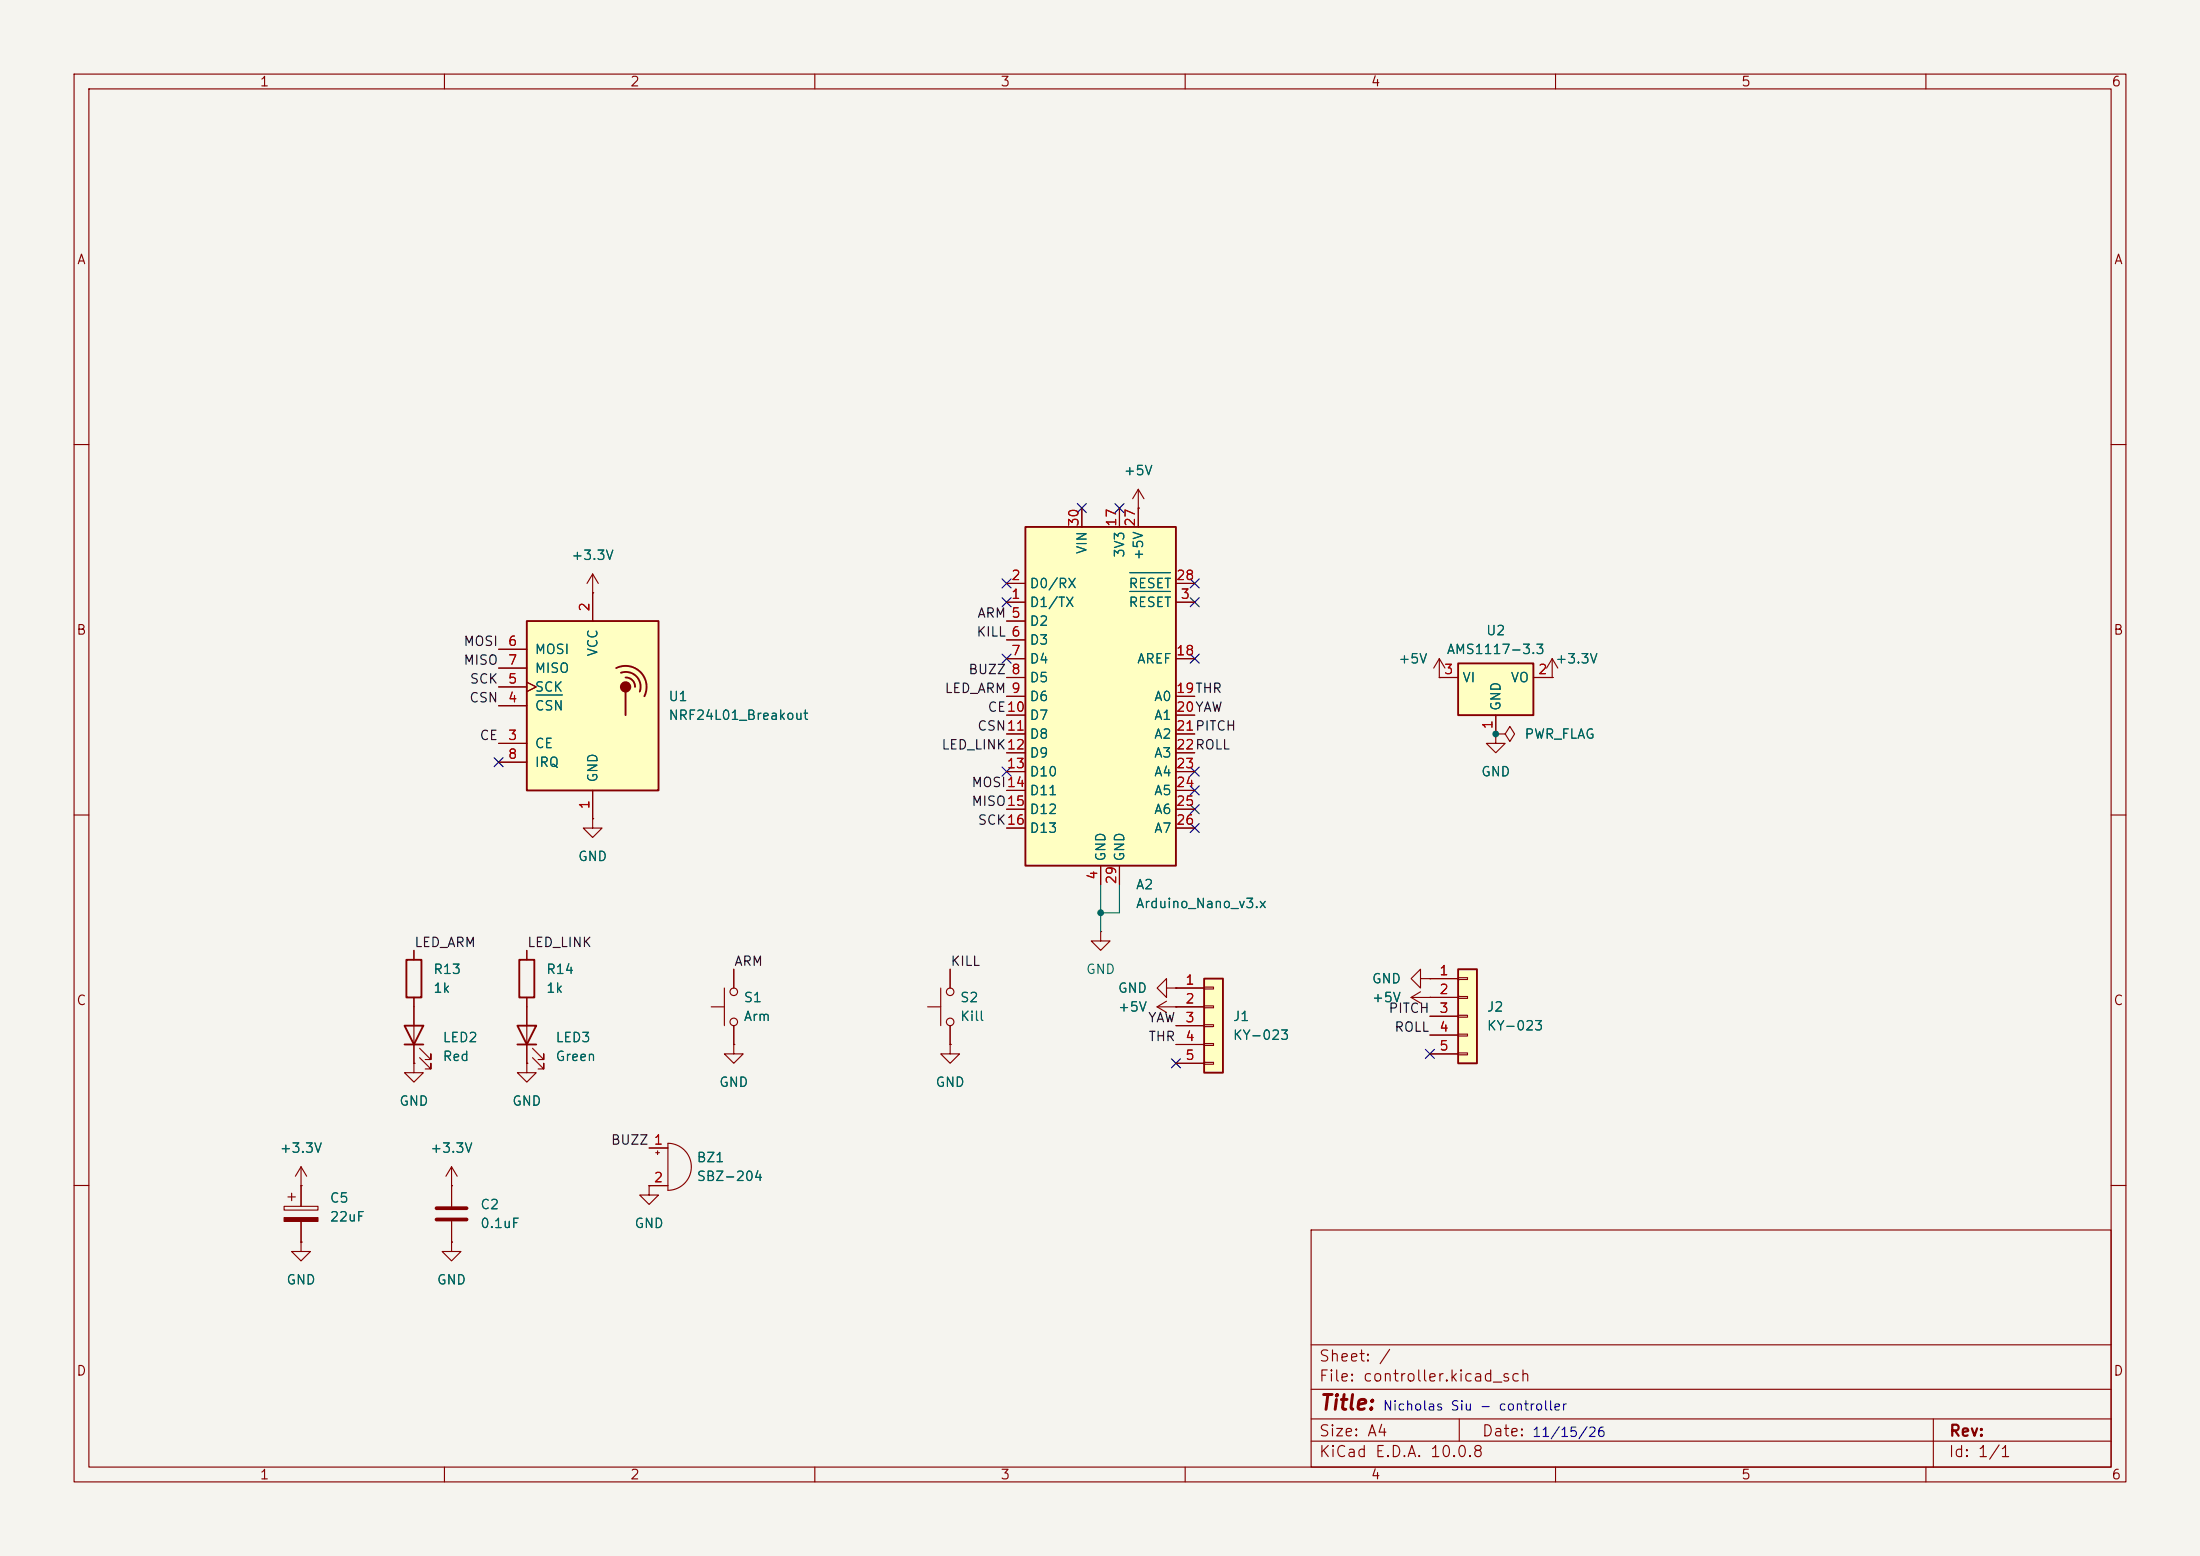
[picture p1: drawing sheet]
<svg xmlns="http://www.w3.org/2000/svg" width="297mm" height="210mm" viewBox="0 0 297 210" stroke-linecap="round" stroke-linejoin="round" font-family="sans-serif">
<path d="M0 0h297v210h-297z" fill="#f5f4ef" stroke="#f5f4ef" stroke-width=".14"/>
<g fill="none" stroke="#840000" stroke-width=".15">
<path d="M10 10h277v190h-277zM12 12h273v186h-273zM60 10v2M110 10v2M160 10v2M210 10v2M260 10v2M10 60h2M80 77.5l-.8 1.2M80 77.5l.8 1.2M80 77.5v2.5M285 60h2"/>
<path d="M80 80h.1M194.3 91.4h.1M194.3 88.9l-.8 1.3M194.3 88.9l.8 1.3M194.3 88.9v2.5M10 110h2M285 110h2M96 135.9h1.8M97.8 133.4v5M99.1 130.8v2.6M99.1 138.4v2.6M87.6 154.9h2.6"/>
<path d="M88.5 155.6h.5M88.8 155.3v.5M90.2 154.3a3.2 3.2 0 0 1 3.1 3.2 3.2 3.2 0 0 1-3.1 3.2zM99.1 141v1.2h1.2l-1.2 1.3-1.3-1.3h1.3M99.1 141h.1M10 160h2M87.6 160v1.3h1.3l-1.3 1.3-1.2-1.3h1.2M87.6 160h.1M87.6 160h2.6M177 166h108v32h-108zM285 160h2M60 198v2"/>
<path d="M110 198v2M160 198v2M177 194.5h108M177 191.5h108M177 187.5h108M177 181.5h108M197 191.5v3M210 198v2M260 198v2M261 191.5v6.5"/>
<circle cx="99.1" cy="137.9" r=".51"/>
<circle cx="99.1" cy="133.9" r=".51"/>
</g>
<path d="M196.8 89.5h10.2v7h-10.2z" fill="#ffffc2"/>
<path d="M196.8 89.5h10.2v7h-10.2zM54.9 129.5h2v5.1h-2zM70.1 129.5h2v5.1h-2z" fill="none" stroke="#840000" stroke-width=".25"/>
<g fill="none" stroke="#840000" stroke-width=".15">
<path d="M194.3 91.4h2.5M201.9 99.1v1.2h1.3l-1.3 1.3-1.2-1.3h1.2M201.9 99.1h.1M201.9 99.1h1.3l.6-1.1 .7 1.1-.7 1-.6-1M201.9 96.5v2.6M207 91.4h2.5M55.9 128.3v1.2M55.9 134.6v1.3M71.1 128.3v1.2M71.1 134.6v1.3M190.5 134.6l1.3 .8M190.5 134.6h2.5"/>
<path d="M191.8 132.1v-1.3l-1.3 1.3 1.3 1.3v-1.3h1.2M191.8 133.9l-1.3 .7M193 134.6h.1M193 132.1h.1M40.6 157.5v5.3M40.6 157.5l-.7 1.3M40.6 157.5l.8 1.3M61 157.5v5.3M61 157.5l-.8 1.3M61 157.5l.7 1.3M71.1 143.5v1.3h1.3l-1.3 1.3-1.3-1.3h1.3M71.1 143.5h.1"/>
<path d="M38.4 162.8h4.5v.5h-4.5zM38.9 161.5h1M39.4 161v1.1M40.6 167.6v1.3h1.3l-1.3 1.3-1.2-1.3h1.2M40.6 167.6h.1M40.6 160h.1M40.6 164.8v2.8M61 167.6v1.3h1.2l-1.2 1.3-1.3-1.3h1.3M61 167.6h.1M61 160h.1M61 164.8v2.8"/>
</g>
<path d="M58.9 163.1h4.1M58.9 164.6h4.1" fill="none" stroke="#840000" stroke-width=".51"/>
<path d="M38.4 164.3h4.5v.5h-4.5z" fill="#840000" stroke="#840000" stroke-width=".15"/>
<path d="M196.8 130.8h2.6v12.7h-2.6z" fill="#ffffc2"/>
<path d="M196.8 130.8h2.6v12.7h-2.6z" fill="none" stroke="#840000" stroke-width=".25"/>
<path d="M193 132.1h3.8M193 134.6h3.8M193 137.2h3.8M193 139.7h3.8M196.8 132h1.3v.2h-1.3zM196.8 134.5h1.3v.2h-1.3zM196.8 137h1.3v.3h-1.3zM196.8 139.6h1.3v.2h-1.3zM55.9 143.5v1.3h1.2l-1.2 1.3-1.3-1.3h1.3M55.9 143.5h.1M193 142.2h3.8M196.8 142.1h1.3v.3h-1.3z" fill="none" stroke="#840000" stroke-width=".15"/>
<path d="M162.6 132.1h2.5v12.7h-2.5z" fill="#ffffc2"/>
<path d="M54.6 138.4h2.5l-1.2 2.6zM69.8 138.4h2.6l-1.3 2.6zM162.6 132.1h2.5v12.7h-2.5zM54.6 141h2.5M69.8 141h2.6" fill="none" stroke="#840000" stroke-width=".25"/>
<g fill="none" stroke="#840000" stroke-width=".15">
<path d="M55.9 135.9v7.6M71.1 135.9v7.6M158.7 133.4h3.9M158.7 135.9h3.9M158.7 138.4h3.9M162.6 133.2h1.2v.3h-1.2zM162.6 135.8h1.2v.2h-1.2zM162.6 138.3h1.2v.3h-1.2zM56.6 142.7l1.6 1.6v-.8v.8h-.8M56.6 141.5l1.6 1.5v-.8v.8h-.8M71.9 142.7l1.5 1.6v-.8v.8h-.8M71.9 141.5l1.5 1.5v-.8v.8h-.8"/>
<path d="M158.7 141h3.9M158.7 143.5h3.9M162.6 140.8h1.2v.3h-1.2zM162.6 143.4h1.2v.2h-1.2z"/>
</g>
<path d="M138.4 71.1h20.3v45.7h-20.3z" fill="#ffffc2"/>
<path d="M138.4 71.1h20.3v45.7h-20.3z" fill="none" stroke="#840000" stroke-width=".25"/>
<g fill="none" stroke="#840000" stroke-width=".15">
<path d="M135.9 78.7h2.5M146 68.6v2.5M151.1 68.6v2.5M153.7 68.6h.1M153.7 66v5.1M153.7 66l-.8 1.3M153.7 66l.7 1.3M158.7 78.7h2.6M135.9 81.3h2.5M135.9 83.8h2.5M135.9 86.4h2.5M135.9 88.9h2.5"/>
<path d="M135.9 91.4h2.5M135.9 94h2.5M135.9 96.5h2.5M135.9 99.1h2.5M158.7 81.3h2.6M158.7 88.9h2.6M158.7 94h2.6M158.7 96.5h2.6M158.7 99.1h2.6M80 110.5v1.3h1.3l-1.3 1.2-1.3-1.2h1.3M80 110.5h.1M135.9 101.6h2.5"/>
<path d="M135.9 104.1h2.5M135.9 106.7h2.5M135.9 109.2h2.5M135.9 111.8h2.5M148.6 116.8v2.6M151.1 116.8v2.6M158.7 101.6h2.6M158.7 104.1h2.6M158.7 106.7h2.6M158.7 109.2h2.6M158.7 111.8h2.6"/>
</g>
<path d="M152.5 79.8h5.5M152.5 77.3h5.5" fill="none" stroke="#006464" stroke-width=".15"/>
<path d="M71.1 83.8h17.8v22.9h-17.8z" fill="#ffffc2"/>
<path d="M71.1 83.8h17.8v22.9h-17.8zM83.2 90.2a2.84 2.84 0 0 1 3.3 .5 2.84 2.84 0 0 1 .5 3.3M83.8 90.8a1.99 1.99 0 0 1 2.1 .5 1.99 1.99 0 0 1 .5 2M84.5 91.4a1.23 1.23 0 0 1 1.2 1.3M84.5 93.3v3.2" fill="none" stroke="#840000" stroke-width=".25"/>
<circle cx="84.5" cy="92.7" r=".63" fill="#840000" stroke="#840000" stroke-width=".25"/>
<g fill="none" stroke="#840000" stroke-width=".15">
<path d="M135.9 78.7h2.5M146 68.6v2.5M151.1 68.6v2.5M153.7 68.6h.1M153.7 68.6v2.5M158.7 78.7h2.6M67.3 95.3h3.8M67.3 92.7h3.8M67.3 87.6h3.8M67.3 90.2h3.8M71.1 92.1l1.3 .6-1.3 .6M80 80h.1"/>
<path d="M80 80v3.8M135.9 81.3h2.5M135.9 83.8h2.5M135.9 86.4h2.5M135.9 88.9h2.5M135.9 91.4h2.5M135.9 94h2.5M135.9 96.5h2.5M135.9 99.1h2.5M158.7 81.3h2.6M158.7 88.9h2.6M158.7 94h2.6"/>
<path d="M158.7 96.5h2.6M158.7 99.1h2.6M194.3 91.4h.1M194.3 91.4h2.5M201.9 99.1h.1M201.9 96.5v2.6M207 91.4h2.5M209.5 91.4h.1M209.5 88.9l-.7 1.3M209.5 88.9l.8 1.3M209.5 88.9v2.5M67.3 100.3h3.8"/>
<path d="M67.3 102.9h3.8M80 110.5h.1M80 106.7v3.8M135.9 101.6h2.5M135.9 104.1h2.5M135.9 106.7h2.5M135.9 109.2h2.5M135.9 111.8h2.5M148.6 116.8v2.6M151.1 116.8v2.6M158.7 101.6h2.6M158.7 104.1h2.6"/>
<path d="M158.7 106.7h2.6M158.7 109.2h2.6M158.7 111.8h2.6M55.9 128.3v1.2M55.9 134.6v3.8M71.1 128.3v1.2M71.1 134.6v3.8M99.1 130.8v2.6M99.1 138.4v2.6M125.2 135.9h1.8M127 133.4v5M128.3 130.8v2.6"/>
<path d="M128.3 138.4v2.6M148.6 125.7v1.3h1.3l-1.3 1.3-1.3-1.3h1.3M148.6 125.7h.1M156.2 135.9l1.3 .8M156.2 135.9h6.4M157.5 133.4v-1.3l-1.3 1.3 1.3 1.2v-1.2h1.2M157.5 135.1l-1.3 .8M158.7 135.9h.1M158.7 133.4h.1M158.7 133.4h3.9M158.7 138.4h3.9M193 134.6h.1"/>
<path d="M193 132.1h.1M193 132.1h3.8M193 134.6h3.8M193 137.2h3.8M193 139.7h3.8M55.9 143.5h.1M55.9 141v2.5M71.1 143.5h.1M71.1 141v2.5M87.6 154.9h2.6M99.1 141h.1M128.3 141v1.2h1.2l-1.2 1.3-1.3-1.3h1.3"/>
<path d="M128.3 141h.1M158.7 141h3.9M158.7 143.5h3.9M193 142.2h3.8M40.6 167.6h.1M40.6 160h.1M40.6 160v2.8M40.6 164.8v2.8M61 167.6h.1M61 160h.1M61 160v2.8M61 164.8v2.8"/>
<path d="M87.6 160h.1M87.6 160h2.6"/>
<circle cx="128.3" cy="137.9" r=".51"/>
<circle cx="128.3" cy="133.9" r=".51"/>
</g>
<path d="M152.5 79.8h5.5M152.5 77.3h5.5M72.4 93.8h3.5" fill="none" stroke="#006464" stroke-width=".15"/>
<path d="M148.6 119.4v6.3M151.1 119.4v3.8h-2.5" fill="none" stroke="#009600" stroke-width=".15"/>
<g fill="none" stroke="#000084" stroke-width=".15">
<path d="M135.3 78.1l1.2 1.2M136.5 78.1l-1.2 1.2M145.4 68l1.3 1.2M146.7 68l-1.3 1.2M150.5 68l1.2 1.2M151.7 68l-1.2 1.2M160.7 78.1l1.2 1.2M161.9 78.1l-1.2 1.2M135.3 88.3l1.2 1.2M135.3 80.7l1.2 1.2M136.5 88.3l-1.2 1.2M136.5 80.7l-1.2 1.2"/>
<path d="M160.7 88.3l1.2 1.2M160.7 80.7l1.2 1.2M161.9 88.3l-1.2 1.2M161.9 80.7l-1.2 1.2M66.7 102.3l1.2 1.2M67.9 102.3l-1.2 1.2M135.3 103.5l1.2 1.2M136.5 103.5l-1.2 1.2M160.7 111.2l1.2 1.2M160.7 108.6l1.2 1.2M160.7 106.1l1.2 1.2M160.7 103.5l1.2 1.2"/>
<path d="M161.9 111.2l-1.2 1.2M161.9 108.6l-1.2 1.2M161.9 106.1l-1.2 1.2M161.9 103.5l-1.2 1.2M158.1 142.9l1.3 1.2M159.4 142.9l-1.3 1.2M192.4 141.6l1.2 1.2M193.6 141.6l-1.2 1.2"/>
</g>
<g fill="#009600">
<circle cx="201.9" cy="99.1" r=".46"/>
<circle cx="148.6" cy="123.2" r=".46"/>
</g>
<text font-size="2" fill="#840000" x="178" y="190.8">Title:</text>
<g font-size="1.5" fill="#840000">
<text x="178" y="184.1">Sheet: /</text>
<text x="178" y="186.8">File: controller.kicad_sch</text>
<text x="178" y="197">KiCad E.D.A. 10.0.8</text>
<text x="178" y="194.2">Size: A4</text>
<text x="200" y="194.2">Date:</text>
<text x="263" y="197">Id: 1/1</text>
<text x="263" y="194.2">Rev:</text>
</g>
<g font-size="1.3" fill="#840000">
<text x="35" y="12">1</text>
<text x="85" y="12">2</text>
<text x="135" y="12">3</text>
<text x="185" y="12">4</text>
<text x="235" y="12">5</text>
<text x="285" y="12">6</text>
<text x="10.3" y="36">A</text>
<text x="285.3" y="36">A</text>
<text x="10.2" y="86">B</text>
<text x="285.2" y="86">B</text>
<text x="10.2" y="136">C</text>
<text x="285.2" y="136">C</text>
<text x="10.2" y="186">D</text>
<text x="285.2" y="186">D</text>
<text x="35" y="200">1</text>
<text x="85" y="200">2</text>
<text x="135" y="200">3</text>
<text x="185" y="200">4</text>
<text x="235" y="200">5</text>
<text x="285" y="200">6</text>
</g>
<g font-size="1.3" fill="#006464">
<text x="151.6" y="64.5">+5V</text>
<text x="77" y="75.9">+3.3V</text>
<text x="147" y="74.9" transform="rotate(-90 147 74.9)">VIN</text>
<text x="152.1" y="75.4" transform="rotate(-90 152.1 75.4)">3V3</text>
<text x="154.6" y="75.7" transform="rotate(-90 154.6 75.7)">+5V</text>
<text x="138.9" y="82.2">D1/TX</text>
<text x="138.9" y="79.7">D0/RX</text>
<text x="152.3" y="82.2">RESET</text>
<text x="152.3" y="79.7">RESET</text>
<text x="72.1" y="88.6">MOSI</text>
<text x="81" y="88.7" transform="rotate(-90 81 88.7)">VCC</text>
<text x="138.9" y="84.8">D2</text>
<text x="138.9" y="87.3">D3</text>
<text x="138.9" y="89.9">D4</text>
<text x="153.4" y="89.9">AREF</text>
<text x="188.7" y="89.9">+5V</text>
<text x="195.2" y="88.6">AMS1117-3.3</text>
<text x="200.5" y="86.1">U2</text>
<text x="209.9" y="89.9">+3.3V</text>
<text x="72.1" y="93.7">SCK</text>
<text x="72.1" y="91.1">MISO</text>
<text x="90.2" y="94.9">U1</text>
<text x="138.9" y="92.4">D5</text>
<text x="138.9" y="94.9">D6</text>
<text x="155.7" y="94.9">A0</text>
<text x="197.3" y="92.4">VI</text>
<text x="203.9" y="92.4">VO</text>
<text x="72.1" y="101.3">CE</text>
<text x="72.1" y="96.2">CSN</text>
<text x="90.2" y="97.5">NRF24L01_Breakout</text>
<text x="138.9" y="97.5">D7</text>
<text x="138.9" y="100">D8</text>
<text x="155.7" y="97.5">A1</text>
<text x="155.7" y="100">A2</text>
<text x="202.9" y="96" transform="rotate(-90 202.9 96)">GND</text>
<text x="205.7" y="100">PWR_FLAG</text>
<text x="72.1" y="103.8">IRQ</text>
<text x="81" y="105.7" transform="rotate(-90 81 105.7)">GND</text>
<text x="138.9" y="102.6">D9</text>
<text x="138.9" y="105.1">D10</text>
<text x="138.9" y="107.6">D11</text>
<text x="155.7" y="102.6">A3</text>
<text x="155.7" y="105.1">A4</text>
<text x="155.7" y="107.6">A5</text>
<text x="199.9" y="105.1">GND</text>
<text x="138.9" y="110.2">D12</text>
<text x="138.9" y="112.7">D13</text>
<text x="155.7" y="110.2">A6</text>
<text x="155.7" y="112.7">A7</text>
<text x="77.9" y="116.5">GND</text>
<text x="149.6" y="116.4" transform="rotate(-90 149.6 116.4)">GND</text>
<text x="152.1" y="116.4" transform="rotate(-90 152.1 116.4)">GND</text>
<text x="153.3" y="120.3">A2</text>
<text x="153.3" y="122.9">Arduino_Nano_v3.x</text>
<text x="58.4" y="131.8">R13</text>
<text x="73.6" y="131.8">R14</text>
<text x="146.5" y="131.8">GND</text>
<text x="58.4" y="134.3">1k</text>
<text x="73.6" y="134.3">1k</text>
<text x="100.3" y="135.6">S1</text>
<text x="129.5" y="135.6">S2</text>
<text x="150.8" y="136.9">+5V</text>
<text x="150.8" y="134.3">GND</text>
<text x="185.1" y="135.6">+5V</text>
<text x="185.1" y="133">GND</text>
<text x="200.6" y="136.9">J2</text>
<text x="59.7" y="141">LED2</text>
<text x="59.7" y="143.5">Red</text>
<text x="74.9" y="141">LED3</text>
<text x="74.9" y="143.5">Green</text>
<text x="100.3" y="138.1">Arm</text>
<text x="129.5" y="138.1">Kill</text>
<text x="166.4" y="138.1">J1</text>
<text x="166.4" y="140.7">KY-023</text>
<text x="200.6" y="139.4">KY-023</text>
<text x="53.8" y="149.6">GND</text>
<text x="69.1" y="149.6">GND</text>
<text x="97" y="147">GND</text>
<text x="126.2" y="147">GND</text>
<text x="37.7" y="155.9">+3.3V</text>
<text x="58" y="155.9">+3.3V</text>
<text x="94" y="157.2">BZ1</text>
<text x="94" y="159.7">SBZ-204</text>
<text x="44.4" y="162.6">C5</text>
<text x="44.4" y="165.2">22uF</text>
<text x="64.8" y="163.5">C2</text>
<text x="64.8" y="166.1">0.1uF</text>
<text x="85.6" y="166.1">GND</text>
<text x="38.6" y="173.7">GND</text>
<text x="58.9" y="173.7">GND</text>
</g>
<g font-size="1.3" fill="#a90000">
<text x="145.9" y="71.2" transform="rotate(-90 145.9 71.2)">30</text>
<text x="151" y="71.2" transform="rotate(-90 151 71.2)">17</text>
<text x="153.5" y="71.2" transform="rotate(-90 153.5 71.2)">27</text>
<text x="79.9" y="82.6" transform="rotate(-90 79.9 82.6)">2</text>
<text x="136.4" y="81.1">1</text>
<text x="136.4" y="78.6">2</text>
<text x="136.4" y="83.7">5</text>
<text x="158.7" y="78.6">28</text>
<text x="159.3" y="81.1">3</text>
<text x="68.5" y="87.5">6</text>
<text x="136.4" y="88.8">7</text>
<text x="136.4" y="86.2">6</text>
<text x="158.7" y="88.8">18</text>
<text x="68.5" y="95.1">4</text>
<text x="68.5" y="92.6">5</text>
<text x="68.5" y="90">7</text>
<text x="136.4" y="91.3">8</text>
<text x="136.4" y="93.8">9</text>
<text x="158.7" y="93.8">19THR</text>
<text x="158.7" y="93.8">19</text>
<text x="194.8" y="91.3">3</text>
<text x="207.5" y="91.3">2</text>
<text x="68.5" y="100.2">3</text>
<text x="135.8" y="96.4">10</text>
<text x="135.8" y="98.9">11</text>
<text x="135.8" y="101.5">12</text>
<text x="158.7" y="96.4">20YAW</text>
<text x="158.7" y="98.9">21PITCH</text>
<text x="158.7" y="101.5">22ROLL</text>
<text x="158.7" y="96.4">20</text>
<text x="158.7" y="98.9">21</text>
<text x="158.7" y="101.5">22</text>
<text x="201.8" y="98.5" transform="rotate(-90 201.8 98.5)">1</text>
<text x="68.5" y="102.7">8</text>
<text x="135.8" y="104">13</text>
<text x="135.8" y="106.5">14</text>
<text x="158.7" y="104">23</text>
<text x="158.7" y="106.5">24</text>
<text x="79.9" y="109.3" transform="rotate(-90 79.9 109.3)">1</text>
<text x="135.8" y="109.1">15</text>
<text x="135.8" y="111.6">16</text>
<text x="158.7" y="109.1">25</text>
<text x="158.7" y="111.6">26</text>
<text x="148.5" y="118.8" transform="rotate(-90 148.5 118.8)">4</text>
<text x="151" y="119.4" transform="rotate(-90 151 119.4)">29</text>
<text x="194.2" y="131.9">1</text>
<text x="159.9" y="133.2">1</text>
<text x="159.9" y="135.8">2</text>
<text x="194.2" y="134.5">2</text>
<text x="194.2" y="137">3</text>
<text x="159.9" y="138.3">3</text>
<text x="159.9" y="140.8">4</text>
<text x="159.9" y="143.4">5</text>
<text x="194.2" y="139.6">4</text>
<text x="194.2" y="142.1">5</text>
<text x="88.2" y="154.8">1</text>
<text x="88.2" y="159.9">2</text>
</g>
<g font-size="1.3" fill="#0f0f0f">
<text x="131.9" y="83.7">ARM 5</text>
<text x="62.5" y="87.5">MOSI</text>
<text x="131.7" y="86.2">KILL 6</text>
<text x="62.5" y="90">MISO</text>
<text x="63.3" y="95.1">CSN</text>
<text x="63.3" y="92.6">SCK</text>
<text x="127.4" y="93.9">LED_ARM 9</text>
<text x="130.6" y="91.3">BUZZ 8</text>
<text x="64.7" y="100.2">CE</text>
<text x="127" y="101.5">LED_LINK12</text>
<text x="131.9" y="98.9">CSN11</text>
<text x="133.2" y="96.4">CE10</text>
<text x="131.1" y="106.6">MOSI14</text>
<text x="131.1" y="109.1">MISO15</text>
<text x="131.9" y="111.6">SCK16</text>
<text x="55.9" y="128.1">LED_ARM</text>
<text x="71.1" y="128.1">LED_LINK</text>
<text x="99" y="130.7">ARM</text>
<text x="128.2" y="130.7">KILL</text>
<text x="187.4" y="137">PITCH</text>
<text x="154.9" y="138.3">YAW</text>
<text x="155" y="140.8">THR</text>
<text x="188.2" y="139.6">ROLL</text>
<text x="82.4" y="154.8">BUZZ 1</text>
</g>
<g font-size="1.3" fill="#0000c2">
<text x="186.6" y="190.7">Nicholas Siu - controller</text>
<text x="206.7" y="194.3">11/15/26</text>
</g>
</svg>
